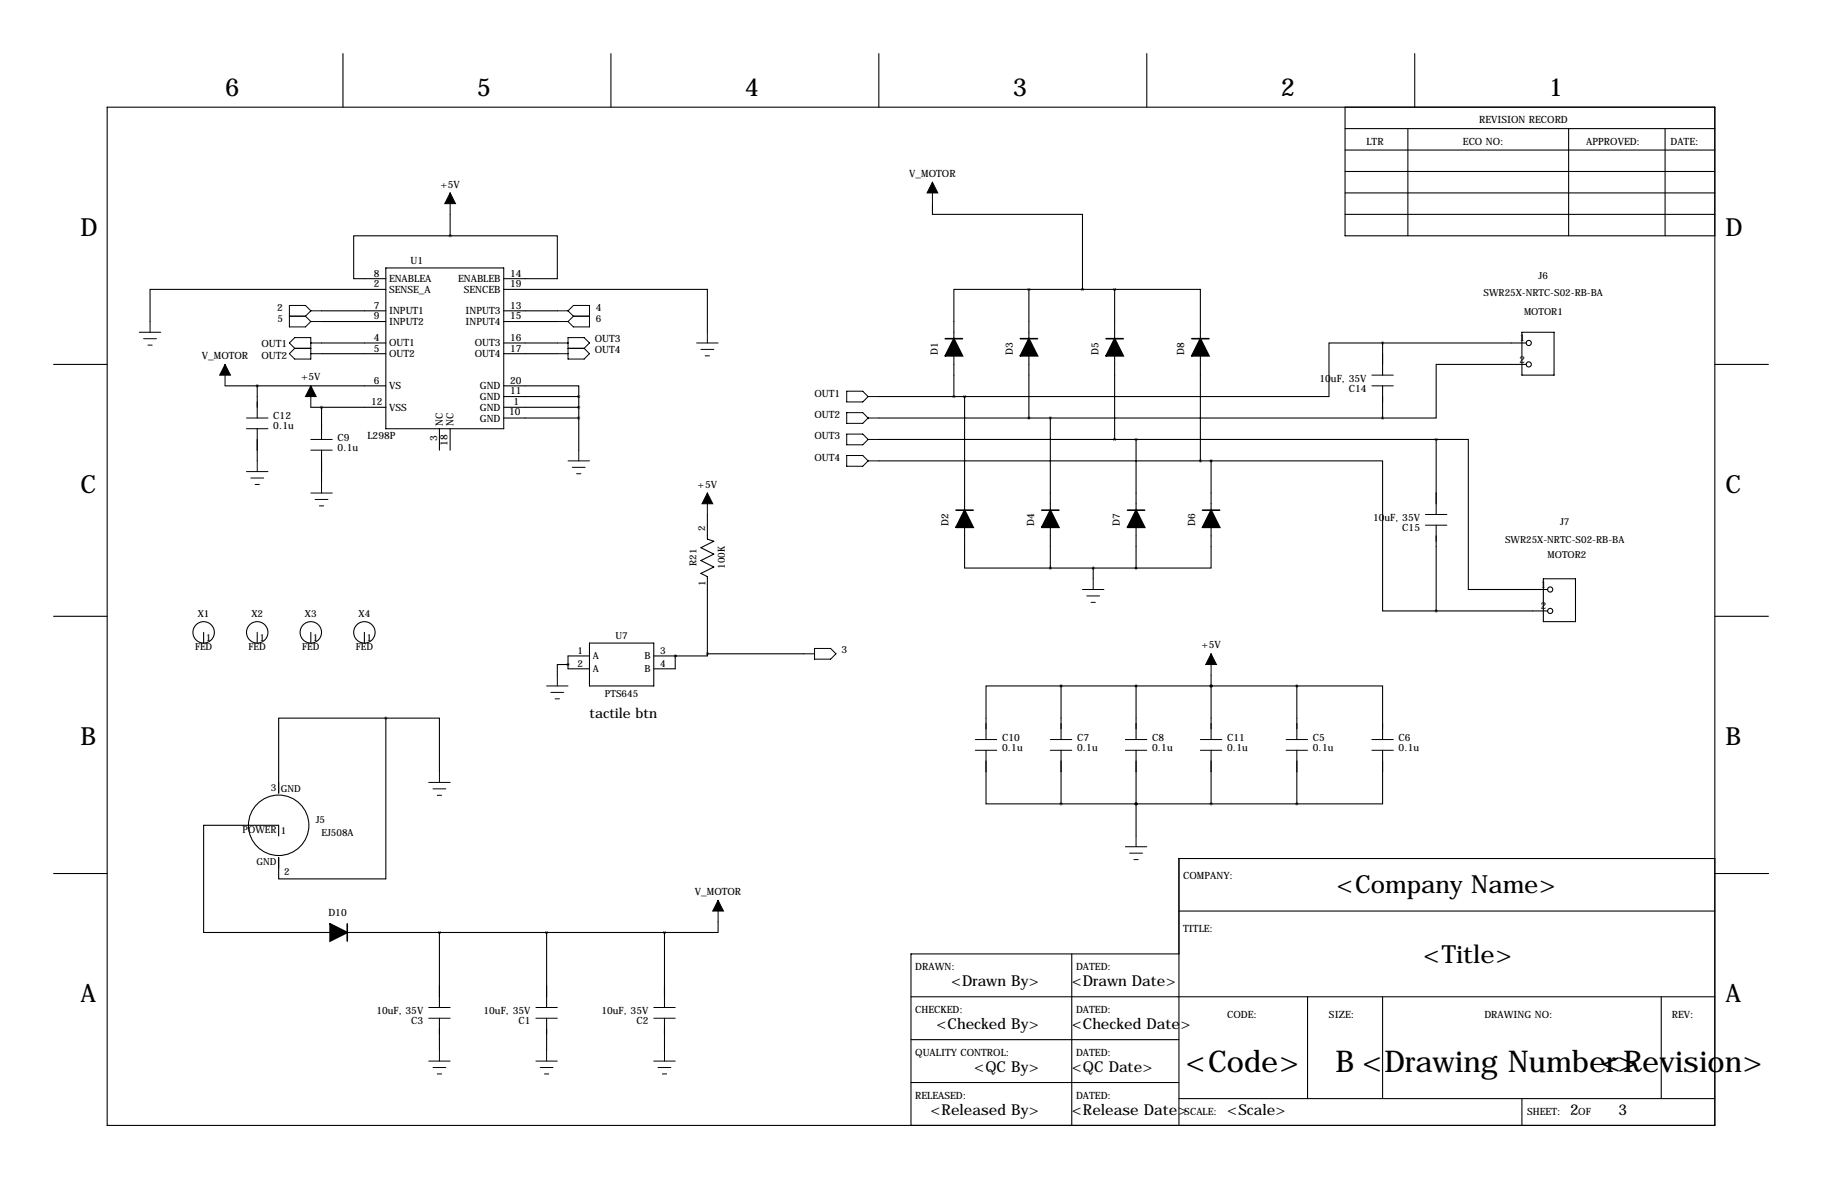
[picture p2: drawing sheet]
<svg xmlns="http://www.w3.org/2000/svg" width="432mm" height="279mm" viewBox="0 0 432 279" stroke-linecap="round" stroke-linejoin="round" font-family="sans-serif">
<g fill="none" stroke="#000" stroke-width=".25">
<path d="M81.3 12.7v12.7M144.8 12.7v12.7M208.3 12.7v12.7M271.8 12.7v12.7M335.3 12.7v12.7M25.4 25.4h381v241.3h-381zM318.8 30.5h87.6M318.8 35.6h87.6M318.8 25.4v30.5h87.6M333.7 30.5v25.4M371.8 30.5v25.4M394.6 30.5v25.4"/>
<path d="M106.7 55.9h-22.9v10.1h7.6M106.7 55.9h25.4v10.1h-12.7M106.7 50.8v5.1M221 48.3v2.5h35.5v17.8M318.8 45.7h87.6M318.8 50.8h87.6M318.8 40.6h87.6M76.2 73.7h15.2M76.2 76.2h15.2M91.4 68.6h-55.8v7.6M91.4 63.5h28v38.1h-28zM119.4 68.6h48.2v10.1"/>
<path d="M119.4 73.7h12.7M119.4 76.2h12.7M243.8 68.6h-17.7v11.7M243.8 68.6h20.4M243.8 68.6v11.7M264.2 68.6h20.3v11.7M264.2 68.6v11.7M360.7 78.7h7.6v10.2h-7.6zM12.7 86.4h12.7M53.3 91.4h38.1M61 91.4v7.7M73.7 96.5h17.7"/>
<path d="M76.2 81.3h15.2M76.2 83.8h15.2M76.2 96.5v7.6M119.4 91.4h17.8v2.6M119.4 96.5h17.8M119.4 81.3h12.7M119.4 83.8h12.7M119.4 99.1h17.8M119.4 94h17.8M137.2 94v12.7M208.3 99.1h119.4M208.3 94h20.3"/>
<path d="M226.1 84.3v9.7M228.6 94v26.9M243.8 84.3v14.8M248.9 99.1v21.8M264.2 84.3v19.8M284.5 84.3v24.9M327.7 81.3h-12.7v12.7h-86.4M327.7 81.3v7.6M327.7 91.4v7.7M327.7 81.3h34M361.7 86.4h-21.3v12.7h-12.7M406.4 86.4h12.7"/>
<path d="M61 101.6v7.6M76.2 106.7v7.6M104.1 101.6v5.1M106.7 101.6v5.1M208.3 104.1h132.1M208.3 109.2h78.7M269.2 104.1v16.8M287 109.2h40.7v35.6h12.7M287 109.2v11.7M340.4 104.1h7.6v35.6h18.8M340.4 104.1v17.8M167.6 121.9v5.9l1.6 .5-3.1 1.5 3.1 1.5-3.1 1.5 3.1 1.6-3.1 1.5 1.5 .8v18.2"/>
<path d="M228.6 125v9.6h20.3M248.9 125v9.6M248.9 134.6h20.3M259.1 134.6v2.6M269.2 125v9.6M287 125v9.6h-17.8M340.4 124.5v20.3M365.8 137.2h7.6v10.1h-7.6zM12.7 146h12.7M48.3 149.9v2.5M61 149.9v2.5M73.7 149.9v2.5"/>
<path d="M86.4 149.9v2.5M134.6 157.5h-2.5v2.5M139.7 152.4h15.2v10.2h-15.2zM139.7 155.4h-5.1v3.1h5.1M154.9 155.4h5.1M160 155.4h.1M160 155.4v3.1h-5.1M167.6 154.9v.5h-7.6M167.6 154.9h22.9M340.4 144.8h26.4M406.4 146h12.7M91.4 170.2h-25.4v17.8v-2.6"/>
<path d="M91.4 170.2v38.1h-25.4v-5.1v2.5M91.4 170.2h12.7v12.7M233.7 177.8v12.7h17.8M251.5 162.6h-17.8v12.7M251.5 162.6v12.7M251.5 177.8v12.7M251.5 162.6h55.8M269.2 162.6v12.7M269.2 177.8v20.3M287 177.8v12.7M287 162.6h.1M287 160v15.3"/>
<path d="M307.3 162.6h20.4v12.7M307.3 162.6v12.7M307.3 177.8v12.7M327.7 177.8v12.7h-20.4M66 198.1v-2.5h-17.7v25.4h29.9M251.5 190.5h55.8M269.2 190.5h.1M12.7 207h12.7M170.2 218.4v2.6h-12.7M279.4 215.9h127M406.4 203.5h-127v63.2M406.5 207h12.7"/>
<path d="M82.3 221h75.2M104.1 221v17.8M129.5 221v17.8M157.5 221v17.8M215.9 236.2h190.5M254 226.1v40.6M279.4 226.1h-63.5v40.6M309.9 236.2v24.1M327.7 236.2v24.1M393.7 236.2v24.1M104.1 241.3v7.6M129.5 241.3v7.6"/>
<path d="M157.5 241.3v7.6M215.9 246.4h63.5M215.9 256.5h63.5M279.4 260.3h127M360.7 260.3v6.4"/>
<circle cx="362.3" cy="81.3" r=".61"/>
<circle cx="362.3" cy="86.4" r=".61"/>
<circle cx="367.4" cy="139.7" r=".61"/>
<circle cx="48.3" cy="149.9" r="2.54"/>
<circle cx="61" cy="149.9" r="2.54"/>
<circle cx="73.7" cy="149.9" r="2.54"/>
<circle cx="86.4" cy="149.9" r="2.54"/>
<circle cx="367.4" cy="144.8" r=".61"/>
<circle cx="66" cy="195.6" r="7.2"/>
</g>
<path d="M226.1 80.3l2 4h-4.1zM243.8 80.3l2.1 4h-4.1zM264.2 80.3l2 4h-4.1zM284.5 80.3l2 4h-4.1zM228.6 120.9l2 4.1h-4zM248.9 120.9l2.1 4.1h-4.1zM269.2 120.9l2.1 4.1h-4.1zM287 120.9l2.1 4.1h-4.1zM78.2 218.9l4.1 2.1-4.1 2z" fill="#000" stroke="#000" stroke-width=".38"/>
<path d="M224 80.3h4.1M241.8 80.3h4.1M262.1 80.3h4.1M282.4 80.3h4.1M226.6 120.9h4M246.9 120.9h4.1M267.2 120.9h4.1M285 120.9h4.1M82.3 218.9v4.1" fill="none" stroke="#000" stroke-width=".38"/>
<g fill="none" stroke="#000" stroke-width=".24">
<path d="M106.7 45.7v5.1M221 43.2v5.1M33 78.7h5.1M35.6 76.2v2.5M68.6 74.9h3.8M72.4 74.9l1.3 1.3M73.7 73.7h2.5M73.7 73.7l-1.3 1.2M73.7 73.7l-1.3-1.3h-3.8v5.1h3.8l1.3-1.3M73.7 76.2h2.5M132.1 73.7h2.5M132.1 76.2h2.5"/>
<path d="M134.6 73.7l1.3-1.3h3.8v5.1h-3.8l-1.3-1.3M134.6 73.7l1.3 1.2M135.9 74.9h3.8M135.9 74.9l-1.3 1.3M167.6 78.7v2.6M34 80.3h3.1M35.1 81.8h1M53.3 86.4v5M58.4 99.1h5.1M69.8 80h3.9v5.1h-3.9l-1.2-1.3 1.2-1.3-1.2-1.2zM69.8 82.5h3.9M73.7 81.3h2.5"/>
<path d="M73.7 91.4v5.1M73.7 83.8h2.5M132.1 81.3h2.5M132.1 83.8h2.5M134.6 80h3.8l1.3 1.3-1.3 1.2 1.3 1.3-1.3 1.3h-3.8zM134.6 82.5h3.8M165.1 81.3h5.1M166.1 82.8h3.1M167.1 84.3h1M200.7 92.7h3.8l1.2 1.3-1.2 1.2h-3.8zM200.7 97.8h3.8l1.2 1.3-1.2 1.2h-3.8zM205.7 99.1h2.6"/>
<path d="M205.7 94h2.6M325.1 91.4h5.1M325.1 88.9h5.1M58.4 101.6h5.1M58.4 111.8h5.1M59.4 113.3h3.1M60.5 114.8h1M61 109.2v2.6M73.7 104.1h5M73.7 106.7h5M73.7 116.8h5M74.7 118.4h3"/>
<path d="M75.7 119.9h1M76.2 114.3v2.5M134.6 109.2h5.1M135.6 110.7h3.1M136.7 112.3h1M137.2 106.7v2.5M167.6 116.8v5.1M200.7 102.9h3.8l1.2 1.2-1.2 1.3h-3.8zM200.7 107.9h3.8l1.2 1.3-1.2 1.3h-3.8zM205.7 104.1h2.6M205.7 109.2h2.6M256.5 139.7h5.1"/>
<path d="M259.1 137.2v2.5M337.8 124.5h5.1M337.8 121.9h5.1M190.5 154.9h2.5M193 153.7h3.8l1.3 1.2-1.3 1.3h-3.8zM257.6 141.2h3M258.6 142.7h1M287 154.9v5.1M129.5 162.6h5.1M130.6 164.1h3M131.6 165.6h1M132.1 160v2.6"/>
<path d="M231.1 175.3h5.1M231.1 177.8h5.1M248.9 175.3h5.1M248.9 177.8h5.1M266.7 175.3h5.1M266.7 177.8h5.1M284.5 175.3h5.1M284.5 177.8h5.1M304.8 175.3h5.1M304.8 177.8h5.1M325.1 175.3h5.1M325.1 177.8h5.1"/>
<path d="M101.6 185.4h5.1M102.6 186.9h3.1M103.6 188.5h1M104.1 182.9v2.5M269.2 198.1v2.6M170.2 213.4v5M266.7 200.7h5.1M267.7 202.2h3.1M268.7 203.7h1M101.6 238.8h5.1M127 238.8h5.1M154.9 238.8h5.1"/>
<path d="M101.6 241.3h5.1M101.6 251.5h5.1M102.6 253h3.1M103.6 254.5h1M104.1 248.9v2.6M127 241.3h5.1M127 251.5h5.1M128 253h3.1M129 254.5h1M129.5 248.9v2.6M154.9 241.3h5.1M154.9 251.5h5.1"/>
<path d="M156 253h3M157 254.5h1M157.5 248.9v2.6"/>
</g>
<path d="M106.7 45.7l1.2 2.6h-2.5zM221 43.2l1.2 2.5h-2.5zM53.3 86.4l1.3 2.5h-2.5zM73.7 91.4l1.2 2.6h-2.5zM167.6 116.8l1.3 2.6h-2.5zM287 154.9l1.3 2.6h-2.5zM170.2 213.4l1.2 2.5h-2.5z" fill="#000" stroke="#000" stroke-width=".24"/>
<path d="M91.4 170.2a.05 .05 0 0 0 .1 0 .05 .05 0 0 0-.1 0zM129.5 221a.05 .05 0 0 0 .1 0 .05 .05 0 0 0-.1 0zM104.1 221a.05 .05 0 0 0 .1 0 .05 .05 0 0 0-.1 0zM137.1 96.5a.05 .05 0 0 0 .1 0 .05 .05 0 0 0-.1 0zM137.1 94a.05 .05 0 0 0 .1 0 .05 .05 0 0 0-.1 0zM137.1 99.1a.05 .05 0 0 0 .1 0 .05 .05 0 0 0-.1 0zM226 94a.05 .05 0 0 0 .1 0 .05 .05 0 0 0-.1 0zM243.8 99.1a.05 .05 0 0 0 .1 0 .05 .05 0 0 0-.1 0zM264.1 104.1a.05 .05 0 0 0 .1 0 .05 .05 0 0 0-.1 0zM243.8 68.6a.05 .05 0 0 0 .1 0 .05 .05 0 0 0-.1 0zM264.1 68.6a.05 .05 0 0 0 .1 0 .05 .05 0 0 0-.1 0zM256.5 68.6a.05 .05 0 0 0 .1 0 .05 .05 0 0 0-.1 0zM251.4 162.6a.05 .05 0 0 0 .1 0 .05 .05 0 0 0-.1 0zM269.2 162.6a.05 .05 0 0 0 .1 0 .05 .05 0 0 0-.1 0zM307.3 162.6a.05 .05 0 0 0 .1 0 .05 .05 0 0 0-.1 0zM251.4 190.5a.05 .05 0 0 0 .1 0 .05 .05 0 0 0-.1 0zM269.2 190.5a.05 .05 0 0 0 .1 0 .05 .05 0 0 0-.1 0zM307.3 190.5a.05 .05 0 0 0 .1 0 .05 .05 0 0 0-.1 0zM327.6 81.3a.05 .05 0 0 0 .1 0 .05 .05 0 0 0-.1 0zM327.6 99.1a.05 .05 0 0 0 .1 0 .05 .05 0 0 0-.1 0zM340.3 104.1a.05 .05 0 0 0 .1 0 .05 .05 0 0 0-.1 0zM340.3 144.8a.05 .05 0 0 0 .1 0 .05 .05 0 0 0-.1 0zM269.2 190.5a.05 .05 0 0 0 .1 0 .05 .05 0 0 0-.1 0zM269.2 104.1a.05 .05 0 0 0 .1 0 .05 .05 0 0 0-.1 0zM269.2 134.6a.05 .05 0 0 0 .1 0 .05 .05 0 0 0-.1 0zM60.9 91.4a.05 .05 0 0 0 .1 0 .05 .05 0 0 0-.1 0zM167.6 154.9a.05 .05 0 0 0 .1 0 .05 .05 0 0 0-.1 0z" fill="#000" stroke="#000" stroke-width=".63"/>
<g font-size="7.1">
<text x="281" y="254">&lt;Code&gt;</text>
<text x="316.5" y="254">B &lt;Drawing Number&gt;</text>
<text x="379.4" y="254">&lt;Revision&gt;</text>
</g>
<g font-size="5.9">
<text x="53.3" y="22.9">6</text>
<text x="113" y="22.9">5</text>
<text x="176.5" y="22.9">4</text>
<text x="240" y="22.9">3</text>
<text x="303.5" y="22.9">2</text>
<text x="367" y="22.9">1</text>
<text x="19" y="55.9">D</text>
<text x="408.9" y="55.9">D</text>
<text x="19" y="116.8">C</text>
<text x="408.9" y="116.8">C</text>
<text x="19" y="176.5">B</text>
<text x="408.9" y="176.5">B</text>
<text x="316.8" y="211.6">&lt;Company Name&gt;</text>
<text x="337.3" y="228.1">&lt;Title&gt;</text>
<text x="19" y="237.5">A</text>
<text x="408.9" y="237.5">A</text>
</g>
<g font-size="3.6">
<text x="225.4" y="233.7">&lt;Drawn By&gt;</text>
<text x="254" y="233.7">&lt;Drawn Date&gt;</text>
<text x="221.9" y="243.8">&lt;Checked By&gt;</text>
<text x="254" y="243.8">&lt;Checked Date&gt;</text>
<text x="230.9" y="254">&lt;QC By&gt;</text>
<text x="254" y="254">&lt;QC Date&gt;</text>
<text x="220.5" y="264.1">&lt;Released By&gt;</text>
<text x="254" y="264.1">&lt;Release Date&gt;</text>
<text x="290.8" y="264.1">&lt;Scale&gt;</text>
<text x="372.1" y="264.1">2</text>
<text x="383.5" y="264.1">3</text>
</g>
<text font-size="3.3" x="139.7" y="170.2">tactile btn</text>
<g font-size="2.4">
<text x="350.5" y="29.2">REVISION RECORD</text>
<text x="323.8" y="34.3">LTR</text>
<text x="346.7" y="34.3">ECO NO:</text>
<text x="375.9" y="34.3">APPROVED:</text>
<text x="395.9" y="34.3">DATE:</text>
<text x="215.5" y="41.9">V_MOTOR</text>
<text x="104.4" y="44.4">+5V</text>
<text x="88.6" y="65.5">8</text>
<text x="97.3" y="62.5">U1</text>
<text x="120.9" y="65.5">14</text>
<text x="88.6" y="68.1">2</text>
<text x="92.2" y="69.4">SENSE_A</text>
<text x="92.2" y="66.9">ENABLEA</text>
<text x="108.6" y="66.9">ENABLEB</text>
<text x="109.9" y="69.4">SENCEB</text>
<text x="120.9" y="68.1">19</text>
<text x="65.7" y="73.7">2</text>
<text x="88.6" y="73.2">7</text>
<text x="88.6" y="75.7">9</text>
<text x="92.2" y="74.5">INPUT1</text>
<text x="92.2" y="77">INPUT2</text>
<text x="110.3" y="74.5">INPUT3</text>
<text x="110.3" y="77">INPUT4</text>
<text x="120.9" y="73.2">13</text>
<text x="120.9" y="75.7">15</text>
<text x="141.2" y="73.7">4</text>
<text x="62" y="82.3">OUT1</text>
<text x="88.6" y="80.8">4</text>
<text x="88.6" y="83.3">5</text>
<text x="92.2" y="82.1">OUT1</text>
<text x="112.5" y="82.1">OUT3</text>
<text x="120.9" y="80.8">16</text>
<text x="120.9" y="83.3">17</text>
<text x="141" y="81">OUT3</text>
<text x="141" y="83.6">OUT4</text>
<text x="47.8" y="85.1">V_MOTOR</text>
<text x="62" y="85.1">OUT2</text>
<text x="92.2" y="84.7">OUT2</text>
<text x="112.5" y="84.7">OUT4</text>
<text x="222.2" y="84" transform="rotate(-90 222.2 84)">D1</text>
<text x="240" y="84" transform="rotate(-90 240 84)">D3</text>
<text x="260.3" y="84" transform="rotate(-90 260.3 84)">D5</text>
<text x="280.7" y="84" transform="rotate(-90 280.7 84)">D8</text>
<text x="71.4" y="90.2">+5V</text>
<text x="88" y="95.9">12</text>
<text x="88.6" y="90.9">6</text>
<text x="92.2" y="92.3">VS</text>
<text x="113.7" y="94.8">GND</text>
<text x="113.7" y="92.3">GND</text>
<text x="120.9" y="93.5">11</text>
<text x="120.9" y="90.9">20</text>
<text x="121.7" y="95.9">1</text>
<text x="193" y="94">OUT1</text>
<text x="312.7" y="90.4">10uF, 35V</text>
<text x="319.6" y="92.8">C14</text>
<text x="64.8" y="99.3">C12</text>
<text x="64.8" y="101.7">0.1u</text>
<text x="92.2" y="97.4">VSS</text>
<text x="105" y="100.8" transform="rotate(-90 105 100.8)">NC</text>
<text x="107.5" y="100.8" transform="rotate(-90 107.5 100.8)">NC</text>
<text x="113.7" y="97.4">GND</text>
<text x="113.7" y="99.9">GND</text>
<text x="120.6" y="98.4">10</text>
<text x="193" y="99.1">OUT2</text>
<text x="80" y="104.4">C9</text>
<text x="80" y="106.8">0.1u</text>
<text x="87.1" y="104">L298P</text>
<text x="103.6" y="104.5" transform="rotate(-90 103.6 104.5)">3</text>
<text x="106.1" y="105.6" transform="rotate(-90 106.1 105.6)">18</text>
<text x="193" y="104.1">OUT3</text>
<text x="193" y="109.2">OUT4</text>
<text x="165.3" y="115.6">+5V</text>
<text x="224.8" y="124.7" transform="rotate(-90 224.8 124.7)">D2</text>
<text x="245.1" y="124.7" transform="rotate(-90 245.1 124.7)">D4</text>
<text x="265.4" y="124.7" transform="rotate(-90 265.4 124.7)">D7</text>
<text x="283.2" y="124.7" transform="rotate(-90 283.2 124.7)">D6</text>
<text x="325.4" y="123.4">10uF, 35V</text>
<text x="332.3" y="125.9">C15</text>
<text x="199.4" y="154.7">3</text>
<text x="284.7" y="153.7">+5V</text>
<text x="237.5" y="175.5">C10</text>
<text x="237.5" y="177.9">0.1u</text>
<text x="255.3" y="175.5">C7</text>
<text x="255.3" y="177.9">0.1u</text>
<text x="273" y="175.5">C8</text>
<text x="273" y="177.9">0.1u</text>
<text x="290.8" y="175.5">C11</text>
<text x="290.8" y="177.9">0.1u</text>
<text x="311.1" y="175.5">C5</text>
<text x="311.1" y="177.9">0.1u</text>
<text x="331.5" y="175.5">C6</text>
<text x="331.5" y="177.9">0.1u</text>
<text x="280.4" y="208.3">COMPANY:</text>
<text x="164.7" y="212.1">V_MOTOR</text>
<text x="77.8" y="217.2">D10</text>
<text x="280.4" y="221">TITLE:</text>
<text x="216.9" y="229.9">DRAWN:</text>
<text x="255" y="229.9">DATED:</text>
<text x="89.2" y="240.3">10uF, 35V</text>
<text x="97.5" y="242.7">C3</text>
<text x="114.6" y="240.3">10uF, 35V</text>
<text x="122.9" y="242.7">C1</text>
<text x="142.5" y="240.3">10uF, 35V</text>
<text x="150.8" y="242.7">C2</text>
<text x="216.9" y="240">CHECKED:</text>
<text x="255" y="240">DATED:</text>
<text x="290.8" y="241.3">CODE:</text>
<text x="315" y="241.3">SIZE:</text>
<text x="351.8" y="241.3">DRAWING NO:</text>
<text x="396.2" y="241.3">REV:</text>
<text x="216.9" y="250.2">QUALITY CONTROL:</text>
<text x="255" y="250.2">DATED:</text>
<text x="216.9" y="260.3">RELEASED:</text>
<text x="255" y="260.3">DATED:</text>
<text x="280.7" y="264.2">SCALE:</text>
<text x="361.9" y="264.2">SHEET:</text>
<text x="374" y="264.2">OF</text>
</g>
<g font-size="2.3">
<text x="351.6" y="70.2">SWR25X-NRTC-S02-RB-BA</text>
<text x="364.6" y="66">J6</text>
<text x="65.7" y="76.2">5</text>
<text x="141.2" y="76.2">6</text>
<text x="361.2" y="74.7">MOTOR1</text>
<text x="360.1" y="80.9">1</text>
<text x="360.1" y="86">2</text>
<text x="167.1" y="125.8" transform="rotate(-90 167.1 125.8)">2</text>
<text x="369.7" y="124.5">J7</text>
<text x="356.7" y="128.6">SWR25X-NRTC-S02-RB-BA</text>
<text x="165.1" y="134.1" transform="rotate(-90 165.1 134.1)">R21</text>
<text x="171.8" y="134.8" transform="rotate(-90 171.8 134.8)">100K</text>
<text x="366.8" y="132.3">MOTOR2</text>
<text x="167.2" y="138.8" transform="rotate(-90 167.2 138.8)">1</text>
<text x="365.2" y="139.3">1</text>
<text x="46.9" y="146.3">X1</text>
<text x="59.6" y="146.3">X2</text>
<text x="72.3" y="146.3">X3</text>
<text x="85" y="146.3">X4</text>
<text x="365.2" y="144.4">2</text>
<text x="46.2" y="154">FED</text>
<text x="48.8" y="151.9">1</text>
<text x="58.9" y="154">FED</text>
<text x="61.5" y="151.9">1</text>
<text x="71.6" y="154">FED</text>
<text x="74.2" y="151.9">1</text>
<text x="84.3" y="154">FED</text>
<text x="86.9" y="151.9">1</text>
<text x="136.9" y="154.9">1</text>
<text x="145.9" y="151.4">U7</text>
<text x="156.5" y="154.9">3</text>
<text x="136.9" y="158">2</text>
<text x="140.5" y="156.3">A</text>
<text x="140.5" y="159.3">A</text>
<text x="152.7" y="156.3">B</text>
<text x="152.7" y="159.3">B</text>
<text x="156.5" y="158">4</text>
<text x="143.4" y="165.2">PTS645</text>
<text x="64.2" y="187.5">3</text>
<text x="66.5" y="187.7">GND</text>
<text x="57.5" y="197.4">POWER</text>
<text x="66.5" y="197.6">1</text>
<text x="74.8" y="195.1">J5</text>
<text x="76.2" y="198.2">EJ508A</text>
<text x="60.8" y="205">GND</text>
<text x="67.3" y="207.3">2</text>
</g>
</svg>
